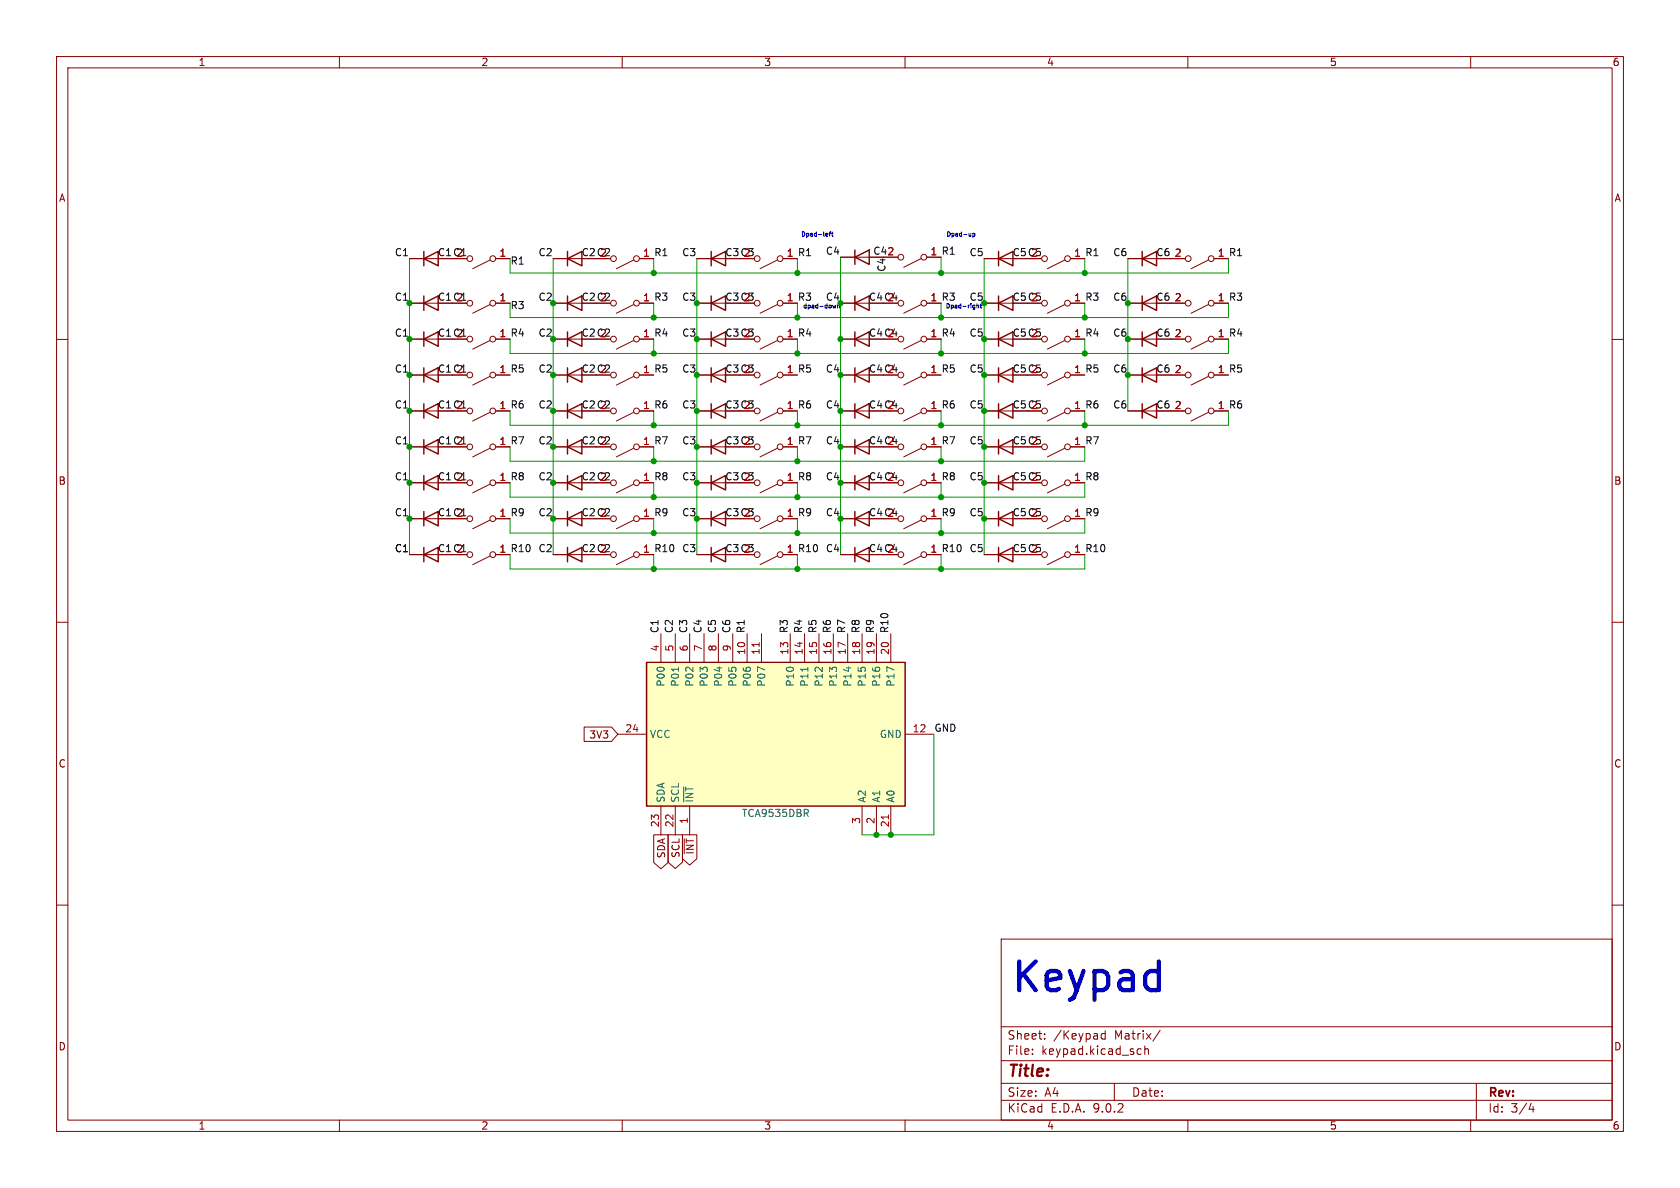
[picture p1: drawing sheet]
<svg xmlns="http://www.w3.org/2000/svg" width="297mm" height="210mm" viewBox="0 0 297 210" stroke-linecap="round" stroke-linejoin="round" font-family="sans-serif">
<g fill="none" stroke="#840000" stroke-width=".18">
<path d="M10 10h277v190h-277zM12 12h273v186h-273zM60 10v2M110 10v2M160 10v2M210 10v2M260 10v2M97.8 59.9h5.1M97.8 45.7h5.1M97.8 53.6h5.1M112 53.8l-3 1.6M112 46l-3 1.5"/>
<path d="M113 59.9h2.6M113 45.7h2.6M113 53.6h2.6M156.2 45.5h2.5M162.8 45.7l-3 1.5M162.8 53.8l-3 1.6M163.8 53.6h2.6M163.8 45.5h2.6M188.2 46l-3 1.5M188.2 53.8l-3 1.6M189.2 45.7h2.6M189.2 53.6h2.6"/>
<path d="M10 60h2M72.4 72.6h5.1M72.4 79h5.1M97.8 66.3h5.1M97.8 72.6h5.1M97.8 79h5.1M112 72.9l-3 1.5M112 79.2l-3 1.6M112 60.2l-3 1.5M112 66.5l-3 1.6M113 66.3h2.6M113 72.6h2.6"/>
<path d="M113 79h2.6M123.2 66.3h5.1M123.2 79h5.1M148.6 79h5.1M162.8 66.5l-3 1.6M162.8 72.9l-3 1.5M163.8 66.3h2.6M163.8 72.6h2.6M174 72.6h5.1M174 79h5.1M188.2 66.5l-3 1.6M188.2 72.9l-3 1.5"/>
<path d="M188.2 79.2l-3 1.6M189.2 66.3h2.6M189.2 72.6h2.6M189.2 79h2.6M285 60h2M97.8 91.7h5.1M97.8 85.3h5.1M97.8 98h5.1M112 91.9l-3 1.6M112 85.6l-3 1.5M112 98.3l-3 1.5M113 91.7h2.6"/>
<path d="M113 85.3h2.6M113 98h2.6M123.2 85.3h5.1M137.4 85.6l-3 1.5M138.4 85.3h2.6M174 91.7h5.1M174 85.3h5.1M174 98h5.1M188.2 85.6l-3 1.5M188.2 91.9l-3 1.6M188.2 98.3l-3 1.5M189.2 91.7h2.6"/>
<path d="M189.2 85.3h2.6M189.2 98h2.6M10 110h2M285 110h2M10 160h2M177 166h108v32h-108zM285 160h2M60 198v2M110 198v2M160 198v2M177 194.5h108M177 191.5h108"/>
<path d="M177 187.5h108M177 181.5h108M182.5 186.3v.1M182.5 185.5v.1M184.7 183.6v.1M184.7 182.8v.1M195.4 182.2v1.5M195.4 182.8l-.4-.1-.3 .3v.4l.1 .2h.6M197 191.5v3M201.2 186.3h.5M201.2 185.5h.5M202.4 185.5l.2-.1 .4 .1v.9"/>
<path d="M202.4 184.9v1.5M205.1 182.1l-1.3 2M210 198v2M260 198v2M261 191.5v6.5M270.7 195l-.4 1.1h.9M271 195.6v1"/>
<circle cx="108.5" cy="45.7" r=".51"/>
<circle cx="108.5" cy="53.6" r=".51"/>
<circle cx="108.5" cy="59.9" r=".51"/>
<circle cx="112.5" cy="53.6" r=".51"/>
<circle cx="112.5" cy="45.7" r=".51"/>
<circle cx="112.5" cy="59.9" r=".51"/>
<circle cx="159.3" cy="45.5" r=".51"/>
<circle cx="159.3" cy="53.6" r=".51"/>
<circle cx="163.3" cy="45.5" r=".51"/>
<circle cx="163.3" cy="53.6" r=".51"/>
<circle cx="184.7" cy="53.6" r=".51"/>
<circle cx="184.7" cy="45.7" r=".51"/>
<circle cx="188.7" cy="45.7" r=".51"/>
<circle cx="188.7" cy="53.6" r=".51"/>
<circle cx="108.5" cy="72.6" r=".51"/>
<circle cx="108.5" cy="66.3" r=".51"/>
<circle cx="108.5" cy="79" r=".51"/>
<circle cx="112.5" cy="72.6" r=".51"/>
<circle cx="112.5" cy="79" r=".51"/>
<circle cx="112.5" cy="66.3" r=".51"/>
<circle cx="159.3" cy="66.3" r=".51"/>
<circle cx="159.3" cy="72.6" r=".51"/>
<circle cx="163.3" cy="66.3" r=".51"/>
<circle cx="163.3" cy="72.6" r=".51"/>
<circle cx="184.7" cy="66.3" r=".51"/>
<circle cx="184.7" cy="72.6" r=".51"/>
<circle cx="184.7" cy="79" r=".51"/>
<circle cx="188.7" cy="66.3" r=".51"/>
<circle cx="188.7" cy="72.6" r=".51"/>
<circle cx="188.7" cy="79" r=".51"/>
<circle cx="108.5" cy="98" r=".51"/>
<circle cx="108.5" cy="91.7" r=".51"/>
<circle cx="108.5" cy="85.3" r=".51"/>
<circle cx="112.5" cy="98" r=".51"/>
<circle cx="112.5" cy="85.3" r=".51"/>
<circle cx="112.5" cy="91.7" r=".51"/>
<circle cx="133.9" cy="85.3" r=".51"/>
<circle cx="137.9" cy="85.3" r=".51"/>
<circle cx="184.7" cy="91.7" r=".51"/>
<circle cx="184.7" cy="85.3" r=".51"/>
<circle cx="184.7" cy="98" r=".51"/>
<circle cx="188.7" cy="98" r=".51"/>
<circle cx="188.7" cy="91.7" r=".51"/>
<circle cx="188.7" cy="85.3" r=".51"/>
</g>
<g fill="none" stroke="#840000" stroke-width=".25">
<path d="M100.3 45.7l2.6-1.2v2.5zM100.3 53.6l2.6-1.3v2.6zM100.3 59.9l2.6-1.2v2.5zM100.3 44.5v2.5M100.3 52.3v2.6M100.3 58.7v2.5M74.9 79l2.6-1.3v2.6zM74.9 72.6l2.6-1.2v2.5zM74.9 71.4v2.5M74.9 77.7v2.6M100.3 79l2.6-1.3v2.6zM100.3 66.3l2.6-1.3v2.6z"/>
<path d="M100.3 72.6l2.6-1.2v2.5zM100.3 65v2.6M100.3 71.4v2.5M100.3 77.7v2.6M125.7 79l2.6-1.3v2.6zM125.7 66.3l2.6-1.3v2.6zM125.7 65v2.6M125.7 77.7v2.6M151.1 79l2.6-1.3v2.6zM151.1 77.7v2.6M176.5 72.6l2.6-1.2v2.5zM176.5 79l2.6-1.3v2.6z"/>
<path d="M176.5 71.4v2.5M176.5 77.7v2.6M100.3 91.7l2.6-1.3v2.6zM100.3 85.3l2.6-1.2v2.5zM100.3 98l2.6-1.2v2.5zM100.3 84.1v2.5M100.3 90.4v2.6M100.3 96.8v2.5M125.7 85.3l2.6-1.2v2.5zM125.7 84.1v2.5M176.5 85.3l2.6-1.2v2.5zM176.5 91.7l2.6-1.3v2.6z"/>
<path d="M176.5 98l2.6-1.2v2.5zM176.5 84.1v2.5M176.5 90.4v2.6M176.5 96.8v2.5"/>
</g>
<path d="M114.3 117.1h45.7v25.4h-45.7z" fill="#ffffc2"/>
<g fill="none" stroke="#840000" stroke-width=".25">
<path d="M74.9 59.9l2.6-1.2v2.5zM74.9 45.7l2.6-1.2v2.5zM74.9 53.6l2.6-1.3v2.6zM74.9 44.5v2.5M74.9 52.3v2.6M74.9 58.7v2.5M125.7 53.6l2.6-1.3v2.6zM125.7 45.7l2.6-1.2v2.5zM125.7 59.9l2.6-1.2v2.5zM125.7 44.5v2.5M125.7 52.3v2.6M125.7 58.7v2.5"/>
<path d="M151.1 45.5l2.6-1.3v2.5zM151.1 53.6l2.6-1.3v2.6zM151.1 59.9l2.6-1.2v2.5zM151.1 44.2v2.5M151.1 52.3v2.6M151.1 58.7v2.5M176.5 53.6l2.6-1.3v2.6zM176.5 59.9l2.6-1.2v2.5zM176.5 45.7l2.6-1.2v2.5zM176.5 44.5v2.5M176.5 52.3v2.6M176.5 58.7v2.5"/>
<path d="M201.9 53.6l2.6-1.3v2.6zM201.9 45.7l2.6-1.2v2.5zM201.9 59.9l2.6-1.2v2.5zM201.9 44.5v2.5M201.9 52.3v2.6M201.9 58.7v2.5M74.9 66.3l2.6-1.3v2.6zM74.9 65v2.6M125.7 72.6l2.6-1.2v2.5zM125.7 71.4v2.5M151.1 72.6l2.6-1.2v2.5zM151.1 66.3l2.6-1.3v2.6z"/>
<path d="M151.1 65v2.6M151.1 71.4v2.5M176.5 66.3l2.6-1.3v2.6zM176.5 65v2.6M201.9 72.6l2.6-1.2v2.5zM201.9 66.3l2.6-1.3v2.6zM201.9 65v2.6M201.9 71.4v2.5M74.9 91.7l2.6-1.3v2.6zM74.9 98l2.6-1.2v2.5zM74.9 85.3l2.6-1.2v2.5zM74.9 84.1v2.5"/>
<path d="M74.9 90.4v2.6M74.9 96.8v2.5M125.7 91.7l2.6-1.3v2.6zM125.7 98l2.6-1.2v2.5zM125.7 90.4v2.6M125.7 96.8v2.5M151.1 85.3l2.6-1.2v2.5zM151.1 91.7l2.6-1.3v2.6zM151.1 98l2.6-1.2v2.5zM151.1 84.1v2.5M151.1 90.4v2.6M151.1 96.8v2.5"/>
<path d="M114.3 117.1h45.7v25.4h-45.7z"/>
</g>
<g fill="none" stroke="#840000" stroke-width=".18">
<path d="M72.4 59.9h5.1M72.4 53.6h5.1M72.4 45.7h5.1M80 59.9h2.5M80 53.6h2.5M80 45.7h2.5M86.6 46l-3 1.5M86.6 53.8l-3 1.6M87.6 59.9h2.6M87.6 53.6h2.6M87.6 45.7h2.6M97.8 59.9h2.5"/>
<path d="M97.8 53.6h2.5M97.8 45.7h2.5M113 59.9h2.6M113 53.6h2.6M113 45.7h2.6M123.2 59.9h5.1M123.2 53.6h5.1M123.2 45.7h5.1M137.4 53.8l-3 1.6M137.4 46l-3 1.5M138.4 59.9h2.6M138.4 53.6h2.6"/>
<path d="M138.4 45.7h2.6M148.6 59.9h5.1M148.6 53.6h5.1M148.6 45.5h10.1M163.8 59.9h2.6M163.8 53.6h2.6M163.8 45.5h2.6M174 59.9h5.1M174 53.6h5.1M174 45.7h5.1M189.2 59.9h2.6M189.2 53.6h2.6"/>
<path d="M189.2 45.7h2.6M199.4 59.9h5.1M199.4 53.6h5.1M199.4 45.7h5.1M207 59.9h2.5M207 53.6h2.5M207 45.7h2.5M213.6 46l-3 1.5M213.6 53.8l-3 1.6M214.6 59.9h2.6M214.6 53.6h2.6M214.6 45.7h2.6"/>
<path d="M72.4 72.6h2.5M72.4 79h2.5M72.4 66.3h5.1M80 72.6h2.5M80 79h2.5M80 66.3h2.5M86.6 79.2l-3 1.6M86.6 72.9l-3 1.5M86.6 60.2l-3 1.5M86.6 66.5l-3 1.6M87.6 72.6h2.6M87.6 79h2.6"/>
<path d="M87.6 66.3h2.6M97.8 72.6h2.5M97.8 79h2.5M97.8 66.3h2.5M113 72.6h2.6M113 79h2.6M113 66.3h2.6M123.2 72.6h5.1M123.2 79h2.5M123.2 66.3h2.5M137.4 72.9l-3 1.5M137.4 66.5l-3 1.6"/>
<path d="M137.4 79.2l-3 1.6M137.4 60.2l-3 1.5M138.4 72.6h2.6M138.4 79h2.6M138.4 66.3h2.6M148.6 72.6h5.1M148.6 79h2.5M148.6 66.3h5.1M162.8 60.2l-3 1.5M162.8 79.2l-3 1.6M163.8 72.6h2.6M163.8 79h2.6"/>
<path d="M163.8 66.3h2.6M174 72.6h2.5M174 79h2.5M174 66.3h5.1M188.2 60.2l-3 1.5M189.2 72.6h2.6M189.2 79h2.6M189.2 66.3h2.6M199.4 72.6h5.1M199.4 66.3h5.1M207 72.6h2.5M207 66.3h2.5"/>
<path d="M213.6 66.5l-3 1.6M213.6 72.9l-3 1.5M213.6 60.2l-3 1.5M214.6 72.6h2.6M214.6 66.3h2.6M72.4 85.3h5.1M72.4 91.7h5.1M72.4 98h5.1M80 85.3h2.5M80 91.7h2.5M80 98h2.5M86.6 91.9l-3 1.6"/>
<path d="M86.6 98.3l-3 1.5M86.6 85.6l-3 1.5M87.6 85.3h2.6M87.6 91.7h2.6M87.6 98h2.6M97.8 85.3h2.5M97.8 91.7h2.5M97.8 98h2.5M113 85.3h2.6M113 91.7h2.6M113 98h2.6M123.2 85.3h2.5"/>
<path d="M123.2 91.7h5.1M123.2 98h5.1M137.4 98.3l-3 1.5M137.4 91.9l-3 1.6M138.4 85.3h2.6M138.4 91.7h2.6M138.4 98h2.6M148.6 85.3h5.1M148.6 91.7h5.1M148.6 98h5.1M162.8 85.6l-3 1.5M162.8 91.9l-3 1.6"/>
<path d="M162.8 98.3l-3 1.5M163.8 85.3h2.6M163.8 91.7h2.6M163.8 98h2.6M174 85.3h2.5M174 91.7h2.5M174 98h2.5M189.2 85.3h2.6M189.2 91.7h2.6M189.2 98h2.6M116.8 112v5.1M119.4 112v5.1"/>
<path d="M121.9 112v5.1M124.5 112v5.1M127 112v5.1M129.5 112v5.1M132.1 112v5.1M134.6 112v5.1M139.7 112v5.1M142.2 112v5.1M144.8 112v5.1M147.3 112v5.1M149.9 112v5.1M152.4 112v5.1"/>
<path d="M154.9 112v5.1M157.5 112v5.1M103.3 128.5h4.8l1.1 1.3-1.1 1.3h-4.8zM109.2 129.8h5.1M160 129.8h5.1M115.6 147.6h2.5v4.9l-1.3 1.1-1.2-1.1zM116.8 142.5v5.1M118.1 147.6h2.6v4.8l-1.3 1.1-1.3-1.1zM119.4 142.5v5.1M120.6 147.6h2.6v4.2l-1.3 1.1-1.3-1.1zM121.9 142.5v5.1M152.4 142.5v5.1"/>
<path d="M154.9 142.5v5.1M157.5 142.5v5.1"/>
<circle cx="83.1" cy="53.6" r=".51"/>
<circle cx="83.1" cy="45.7" r=".51"/>
<circle cx="83.1" cy="59.9" r=".51"/>
<circle cx="87.1" cy="53.6" r=".51"/>
<circle cx="87.1" cy="45.7" r=".51"/>
<circle cx="87.1" cy="59.9" r=".51"/>
<circle cx="133.9" cy="59.9" r=".51"/>
<circle cx="133.9" cy="53.6" r=".51"/>
<circle cx="133.9" cy="45.7" r=".51"/>
<circle cx="137.9" cy="53.6" r=".51"/>
<circle cx="137.9" cy="45.7" r=".51"/>
<circle cx="137.9" cy="59.9" r=".51"/>
<circle cx="159.3" cy="59.9" r=".51"/>
<circle cx="163.3" cy="59.9" r=".51"/>
<circle cx="184.7" cy="59.9" r=".51"/>
<circle cx="188.7" cy="59.9" r=".51"/>
<circle cx="210.1" cy="53.6" r=".51"/>
<circle cx="210.1" cy="59.9" r=".51"/>
<circle cx="210.1" cy="45.7" r=".51"/>
<circle cx="214.1" cy="53.6" r=".51"/>
<circle cx="214.1" cy="45.7" r=".51"/>
<circle cx="214.1" cy="59.9" r=".51"/>
<circle cx="83.1" cy="66.3" r=".51"/>
<circle cx="83.1" cy="72.6" r=".51"/>
<circle cx="83.1" cy="79" r=".51"/>
<circle cx="87.1" cy="79" r=".51"/>
<circle cx="87.1" cy="66.3" r=".51"/>
<circle cx="87.1" cy="72.6" r=".51"/>
<circle cx="133.9" cy="79" r=".51"/>
<circle cx="133.9" cy="72.6" r=".51"/>
<circle cx="133.9" cy="66.3" r=".51"/>
<circle cx="137.9" cy="79" r=".51"/>
<circle cx="137.9" cy="66.3" r=".51"/>
<circle cx="137.9" cy="72.6" r=".51"/>
<circle cx="159.3" cy="79" r=".51"/>
<circle cx="163.3" cy="79" r=".51"/>
<circle cx="210.1" cy="66.3" r=".51"/>
<circle cx="210.1" cy="72.6" r=".51"/>
<circle cx="214.1" cy="66.3" r=".51"/>
<circle cx="214.1" cy="72.6" r=".51"/>
<circle cx="83.1" cy="91.7" r=".51"/>
<circle cx="83.1" cy="98" r=".51"/>
<circle cx="83.1" cy="85.3" r=".51"/>
<circle cx="87.1" cy="91.7" r=".51"/>
<circle cx="87.1" cy="85.3" r=".51"/>
<circle cx="87.1" cy="98" r=".51"/>
<circle cx="133.9" cy="91.7" r=".51"/>
<circle cx="133.9" cy="98" r=".51"/>
<circle cx="137.9" cy="98" r=".51"/>
<circle cx="137.9" cy="91.7" r=".51"/>
<circle cx="159.3" cy="98" r=".51"/>
<circle cx="159.3" cy="85.3" r=".51"/>
<circle cx="159.3" cy="91.7" r=".51"/>
<circle cx="163.3" cy="91.7" r=".51"/>
<circle cx="163.3" cy="98" r=".51"/>
<circle cx="163.3" cy="85.3" r=".51"/>
</g>
<path d="M134.2 113.6v.7M157.1 144.1v.7" fill="none" stroke="#a90000" stroke-width=".18"/>
<path d="M120 117.9v.8M142.8 117.9v.8M142.5 143.7l.4 .6M142.8 143.1l.1 .2-.1 .4" fill="none" stroke="#006464" stroke-width=".18"/>
<g fill="none" stroke="#009600" stroke-width=".18">
<path d="M72.4 45.7v52.3M90.2 53.6v2.5h127v-2.5M90.2 59.9v2.6h127v-2.6M90.2 45.7v2.6h127v-2.6M97.8 45.7v52.3M115.6 45.7v2.6M115.6 53.6v2.5M115.6 59.9v2.6M123.2 45.7v52.3M141 45.7v2.6M141 53.6v2.5M141 59.9v2.6"/>
<path d="M148.6 45.5v52.5M166.4 45.5v2.8M166.4 53.6v2.5M166.4 59.9v2.6M174 45.7v52.3M191.8 45.7v2.6M191.8 53.6v2.5M191.8 59.9v2.6M199.4 45.7v26.9M90.2 72.6v2.6h127v-2.6M90.2 79v2.5h101.6v-2.5M115.6 72.6v2.6"/>
<path d="M115.6 79v2.5M141 72.6v2.6M141 79v2.5M166.4 72.6v2.6M166.4 79v2.5M191.8 72.6v2.6M90.2 85.3v2.6h101.6v-2.6M90.2 91.7v2.5h101.6v-2.5M90.2 98v2.6h101.6v-2.6M115.6 85.3v2.6M115.6 91.7v2.5M115.6 98v2.6"/>
<path d="M141 85.3v2.6M141 91.7v2.5M141 98v2.6M166.4 85.3v2.6M166.4 91.7v2.5M166.4 98v2.6M165.1 129.8v17.8h-12.7"/>
</g>
<g fill="none" stroke="#0000c2" stroke-width=".18">
<path d="M146.1 41.2l.2 .1 .1 .1-.4 .1M146.3 41.7l-.2 .1M146.6 41.2h.3M146.9 41l-.2 .1v.7M147 41.2h.3M147.1 41v.6l.2 .2M147.8 53.9l-.2 .6-.1-.4-.2 .4M148.1 53.9v.6M148.1 54h.3v.5M171.6 41.2v.6M171.6 41.7h.1M172 41.3l.2-.1 .2 .2-.1 .3h-.3"/>
<path d="M172 41.2v.8M172.7 54h.3v.5M172.7 53.7v.8M173.3 53.9h.3M173.4 53.7v.6l.2 .2"/>
</g>
<g fill="#009600" stroke="#009600" stroke-width=".18">
<circle cx="199.4" cy="59.9" r=".46"/>
<circle cx="199.4" cy="66.3" r=".46"/>
<circle cx="174" cy="66.3" r=".46"/>
<circle cx="166.4" cy="56.1" r=".46"/>
<circle cx="166.4" cy="48.3" r=".46"/>
<circle cx="191.8" cy="62.5" r=".46"/>
<circle cx="191.8" cy="48.3" r=".46"/>
<circle cx="191.8" cy="56.1" r=".46"/>
<circle cx="174" cy="53.6" r=".46"/>
<circle cx="166.4" cy="62.5" r=".46"/>
<circle cx="174" cy="59.9" r=".46"/>
<circle cx="199.4" cy="53.6" r=".46"/>
<circle cx="148.6" cy="79" r=".46"/>
<circle cx="141" cy="81.5" r=".46"/>
<circle cx="141" cy="87.9" r=".46"/>
<circle cx="166.4" cy="87.9" r=".46"/>
<circle cx="141" cy="75.2" r=".46"/>
<circle cx="148.6" cy="72.6" r=".46"/>
<circle cx="174" cy="79" r=".46"/>
<circle cx="174" cy="85.3" r=".46"/>
<circle cx="174" cy="72.6" r=".46"/>
<circle cx="148.6" cy="85.3" r=".46"/>
<circle cx="141" cy="94.2" r=".46"/>
<circle cx="166.4" cy="94.2" r=".46"/>
<circle cx="148.6" cy="91.7" r=".46"/>
<circle cx="166.4" cy="75.2" r=".46"/>
<circle cx="166.4" cy="81.5" r=".46"/>
<circle cx="191.8" cy="75.2" r=".46"/>
<circle cx="174" cy="91.7" r=".46"/>
<circle cx="157.5" cy="147.6" r=".46"/>
<circle cx="166.4" cy="100.6" r=".46"/>
<circle cx="148.6" cy="53.6" r=".46"/>
<circle cx="141" cy="48.3" r=".46"/>
<circle cx="154.9" cy="147.6" r=".46"/>
<circle cx="141" cy="100.6" r=".46"/>
<circle cx="148.6" cy="66.3" r=".46"/>
<circle cx="141" cy="56.1" r=".46"/>
<circle cx="148.6" cy="59.9" r=".46"/>
<circle cx="141" cy="62.5" r=".46"/>
<circle cx="115.6" cy="56.1" r=".46"/>
<circle cx="115.6" cy="48.3" r=".46"/>
<circle cx="115.6" cy="62.5" r=".46"/>
<circle cx="123.2" cy="59.9" r=".46"/>
<circle cx="123.2" cy="66.3" r=".46"/>
<circle cx="115.6" cy="100.6" r=".46"/>
<circle cx="123.2" cy="91.7" r=".46"/>
<circle cx="115.6" cy="94.2" r=".46"/>
<circle cx="123.2" cy="85.3" r=".46"/>
<circle cx="115.6" cy="81.5" r=".46"/>
<circle cx="115.6" cy="87.9" r=".46"/>
<circle cx="97.8" cy="91.7" r=".46"/>
<circle cx="97.8" cy="79" r=".46"/>
<circle cx="97.8" cy="85.3" r=".46"/>
<circle cx="123.2" cy="53.6" r=".46"/>
<circle cx="97.8" cy="53.6" r=".46"/>
<circle cx="97.8" cy="59.9" r=".46"/>
<circle cx="72.4" cy="79" r=".46"/>
<circle cx="72.4" cy="85.3" r=".46"/>
<circle cx="72.4" cy="91.7" r=".46"/>
<circle cx="97.8" cy="72.6" r=".46"/>
<circle cx="97.8" cy="66.3" r=".46"/>
<circle cx="115.6" cy="75.2" r=".46"/>
<circle cx="123.2" cy="72.6" r=".46"/>
<circle cx="123.2" cy="79" r=".46"/>
<circle cx="72.4" cy="66.3" r=".46"/>
<circle cx="72.4" cy="59.9" r=".46"/>
<circle cx="72.4" cy="72.6" r=".46"/>
<circle cx="72.4" cy="53.6" r=".46"/>
</g>
<text font-size="7.1" fill="#0000c2" x="178.4" y="176.4">Keypad</text>
<text font-size="2.8" fill="#840000" x="178" y="190.9">Title:</text>
<g font-size="2.1" fill="#840000">
<text x="178" y="184">Sheet:</text>
<text x="186.2" y="184">/Keypad</text>
<text x="197.1" y="184">Matrix/</text>
<text x="178" y="186.7">File:</text>
<text x="184.1" y="186.7">keypad.kicad_sch</text>
<text x="178" y="196.9">KiCad</text>
<text x="178" y="194.1">Size:</text>
<text x="184.7" y="194.1">A4</text>
<text x="185.7" y="196.9">E.D.A.</text>
<text x="193.3" y="196.9">9.0.2</text>
<text x="200" y="194.1">Date:</text>
<text x="263" y="194.3">Rev:</text>
<text x="263" y="196.9">Id:</text>
<text x="267.1" y="196.9">3/4</text>
</g>
<g font-size="1.8" fill="#840000">
<text x="35" y="11.9">1</text>
<text x="85" y="11.9">2</text>
<text x="135" y="11.9">3</text>
<text x="185" y="11.9">4</text>
<text x="235" y="11.9">5</text>
<text x="285" y="11.9">6</text>
<text x="10.3" y="35.9">A</text>
<text x="285.3" y="35.9">A</text>
<text x="77.3" y="45.4">C1 C1</text>
<text x="102.7" y="45.4">C2 C2</text>
<text x="128.1" y="45.4">C3 C3</text>
<text x="178.9" y="45.4">C5 C5</text>
<text x="204.3" y="45.4">C6</text>
<text x="77.3" y="53.2">C1 C1</text>
<text x="102.7" y="53.2">C2 C2</text>
<text x="128.1" y="53.2">C3 C3</text>
<text x="153.5" y="53.2">C4 C4</text>
<text x="178.9" y="53.2">C5 C5</text>
<text x="204.3" y="53.2">C6</text>
<text x="77.3" y="59.6">C1 C1</text>
<text x="102.7" y="59.6">C2 C2</text>
<text x="128.1" y="59.6">C3 C3</text>
<text x="153.5" y="59.6">C4 C4</text>
<text x="178.9" y="59.6">C5 C5</text>
<text x="204.3" y="59.6">C6</text>
<text x="77.3" y="65.9">C1 C1</text>
<text x="102.7" y="65.9">C2 C2</text>
<text x="128.1" y="65.9">C3 C3</text>
<text x="153.5" y="65.9">C4 C4</text>
<text x="178.9" y="65.9">C5 C5</text>
<text x="204.3" y="65.9">C6</text>
<text x="77.3" y="72.3">C1 C1</text>
<text x="102.7" y="72.3">C2 C2</text>
<text x="128.1" y="72.3">C3 C3</text>
<text x="153.5" y="72.3">C4 C4</text>
<text x="178.9" y="72.3">C5 C5</text>
<text x="204.3" y="72.3">C6</text>
<text x="77.3" y="78.6">C1 C1</text>
<text x="102.7" y="78.6">C2 C2</text>
<text x="128.1" y="78.6">C3 C3</text>
<text x="153.5" y="78.6">C4 C4</text>
<text x="178.9" y="78.6">C5 C5</text>
<text x="10.3" y="85.9">B</text>
<text x="77.3" y="85">C1 C1</text>
<text x="102.7" y="85">C2 C2</text>
<text x="128.1" y="85">C3 C3</text>
<text x="153.5" y="85">C4 C4</text>
<text x="178.9" y="85">C5 C5</text>
<text x="285.3" y="85.9">B</text>
<text x="77.3" y="91.3">C1 C1</text>
<text x="102.7" y="91.3">C2 C2</text>
<text x="128.1" y="91.3">C3 C3</text>
<text x="153.5" y="91.3">C4 C4</text>
<text x="178.9" y="91.3">C5 C5</text>
<text x="77.3" y="97.7">C1 C1</text>
<text x="102.7" y="97.7">C2 C2</text>
<text x="128.1" y="97.7">C3 C3</text>
<text x="153.5" y="97.7">C4 C4</text>
<text x="178.9" y="97.7">C5 C5</text>
<text x="104.1" y="130.7">3V3</text>
<text x="10.3" y="135.9">C</text>
<text x="285.3" y="135.9">C</text>
<text x="117.8" y="151.8" transform="rotate(-90 117.8 151.8)">SDA</text>
<text x="120.3" y="151.8" transform="rotate(-90 120.3 151.8)">SCL</text>
<text x="122.9" y="151.2" transform="rotate(-90 122.9 151.2)">~{INT}</text>
<text x="10.3" y="185.9">D</text>
<text x="285.3" y="185.9">D</text>
<text x="35" y="199.9">1</text>
<text x="85" y="199.9">2</text>
<text x="135" y="199.9">3</text>
<text x="185" y="199.9">4</text>
<text x="235" y="199.9">5</text>
<text x="285" y="199.9">6</text>
</g>
<g font-size="1.8" fill="#0f0f0f">
<text x="69.7" y="45.4">C1</text>
<text x="90.2" y="47.1">R1</text>
<text x="95.1" y="45.4">C2</text>
<text x="113.6" y="45.5">1 R1</text>
<text x="120.5" y="45.4">C3</text>
<text x="139" y="45.5">1 R1</text>
<text x="145.9" y="45.1">C4</text>
<text x="154.3" y="45.1">C42</text>
<text x="164.4" y="45.2">1 R1</text>
<text x="171.3" y="45.4">C5</text>
<text x="189.8" y="45.5">1 R1</text>
<text x="196.7" y="45.4">C6</text>
<text x="215.2" y="45.5">1 R1</text>
<text x="69.7" y="53.2">C1</text>
<text x="95.1" y="53.2">C2</text>
<text x="113.6" y="53.3">1 R3</text>
<text x="120.5" y="53.2">C3</text>
<text x="139" y="53.3">1 R3</text>
<text x="145.9" y="53.2">C4</text>
<text x="156.6" y="48.1" transform="rotate(-90 156.6 48.1)">C4</text>
<text x="164.4" y="53.3">1 R3</text>
<text x="189.8" y="53.3">1 R3</text>
<text x="196.7" y="53.2">C6</text>
<text x="215.2" y="53.3">1 R3</text>
<text x="69.7" y="59.6">C1</text>
<text x="88.2" y="59.7">1 R4</text>
<text x="90.2" y="55">R3</text>
<text x="95.1" y="59.6">C2</text>
<text x="113.6" y="59.7">1 R4</text>
<text x="120.5" y="59.6">C3</text>
<text x="139" y="59.7">1 R4</text>
<text x="164.4" y="59.7">1 R4</text>
<text x="171.3" y="59.6">C5</text>
<text x="189.8" y="59.7">1 R4</text>
<text x="196.7" y="59.6">C6</text>
<text x="215.2" y="59.7">1 R4</text>
<text x="69.7" y="65.9">C1</text>
<text x="95.1" y="65.9">C2</text>
<text x="120.5" y="65.9">C3</text>
<text x="145.9" y="65.9">C4</text>
<text x="171.3" y="65.9">C5</text>
<text x="196.7" y="65.9">C6</text>
<text x="88.2" y="66">1 R5</text>
<text x="113.6" y="66">1 R5</text>
<text x="139" y="66">1 R5</text>
<text x="164.4" y="66">1 R5</text>
<text x="189.8" y="66">1 R5</text>
<text x="215.2" y="66">1 R5</text>
<text x="69.7" y="72.3">C1</text>
<text x="88.2" y="72.4">1 R6</text>
<text x="95.1" y="72.3">C2</text>
<text x="113.6" y="72.4">1 R6</text>
<text x="120.5" y="72.3">C3</text>
<text x="139" y="72.4">1 R6</text>
<text x="145.9" y="72.3">C4</text>
<text x="164.4" y="72.4">1 R6</text>
<text x="171.3" y="72.3">C5</text>
<text x="189.8" y="72.4">1 R6</text>
<text x="196.7" y="72.3">C6</text>
<text x="215.2" y="72.4">1 R6</text>
<text x="69.7" y="78.6">C1</text>
<text x="88.2" y="78.7">1 R7</text>
<text x="95.1" y="78.6">C2</text>
<text x="113.6" y="78.7">1 R7</text>
<text x="120.5" y="78.6">C3</text>
<text x="139" y="78.7">1 R7</text>
<text x="145.9" y="78.6">C4</text>
<text x="164.4" y="78.7">1 R7</text>
<text x="171.3" y="78.6">C5</text>
<text x="189.8" y="78.7">1 R7</text>
<text x="69.7" y="85">C1</text>
<text x="88.2" y="85.1">1 R8</text>
<text x="95.1" y="85">C2</text>
<text x="113.6" y="85.1">1 R8</text>
<text x="120.5" y="85">C3</text>
<text x="139" y="85.1">1 R8</text>
<text x="145.9" y="85">C4</text>
<text x="164.4" y="85.1">1 R8</text>
<text x="171.3" y="85">C5</text>
<text x="189.8" y="85.1">1 R8</text>
<text x="69.7" y="91.3">C1</text>
<text x="88.2" y="91.4">1 R9</text>
<text x="95.1" y="91.3">C2</text>
<text x="113.6" y="91.4">1 R9</text>
<text x="120.5" y="91.3">C3</text>
<text x="139" y="91.4">1 R9</text>
<text x="145.9" y="91.3">C4</text>
<text x="164.4" y="91.4">1 R9</text>
<text x="171.3" y="91.3">C5</text>
<text x="189.8" y="91.4">1 R9</text>
<text x="69.7" y="97.7">C1</text>
<text x="88.2" y="97.8">1 R10</text>
<text x="95.1" y="97.7">C2</text>
<text x="113.6" y="97.8">1 R10</text>
<text x="120.5" y="97.7">C3</text>
<text x="139" y="97.8">1 R10</text>
<text x="145.9" y="97.7">C4</text>
<text x="164.4" y="97.8">1 R10</text>
<text x="171.3" y="97.7">C5</text>
<text x="189.8" y="97.8">1 R10</text>
<text x="116.5" y="112" transform="rotate(-90 116.5 112)">C1</text>
<text x="119" y="112" transform="rotate(-90 119 112)">C2</text>
<text x="121.6" y="112" transform="rotate(-90 121.6 112)">C3</text>
<text x="124.1" y="112" transform="rotate(-90 124.1 112)">C4</text>
<text x="126.7" y="112" transform="rotate(-90 126.7 112)">C5</text>
<text x="129.2" y="112" transform="rotate(-90 129.2 112)">C6</text>
<text x="131.7" y="112" transform="rotate(-90 131.7 112)">R1</text>
<text x="139.4" y="112" transform="rotate(-90 139.4 112)">R3</text>
<text x="141.9" y="112" transform="rotate(-90 141.9 112)">R4</text>
<text x="144.4" y="112" transform="rotate(-90 144.4 112)">R5</text>
<text x="147" y="112" transform="rotate(-90 147 112)">R6</text>
<text x="149.5" y="112" transform="rotate(-90 149.5 112)">R7</text>
<text x="152.1" y="112" transform="rotate(-90 152.1 112)">R8</text>
<text x="154.6" y="112" transform="rotate(-90 154.6 112)">R9</text>
<text x="157.1" y="112" transform="rotate(-90 157.1 112)">R10</text>
<text x="165.1" y="129.4">GND</text>
</g>
<g font-size="1.8" fill="#a90000">
<text x="80.6" y="45.5">2</text>
<text x="88.2" y="45.5">1</text>
<text x="106" y="45.5">2</text>
<text x="113.6" y="45.5">1</text>
<text x="131.4" y="45.5">2</text>
<text x="139" y="45.5">1</text>
<text x="156.8" y="45.2">2</text>
<text x="164.4" y="45.2">1</text>
<text x="182.2" y="45.5">2</text>
<text x="189.8" y="45.5">1</text>
<text x="207.6" y="45.5">2</text>
<text x="215.2" y="45.5">1</text>
<text x="80.6" y="53.3">2</text>
<text x="88.2" y="53.3">1</text>
<text x="106" y="53.3">2</text>
<text x="113.6" y="53.3">1</text>
<text x="131.4" y="53.3">2</text>
<text x="139" y="53.3">1</text>
<text x="156.8" y="53.3">2</text>
<text x="164.4" y="53.3">1</text>
<text x="182.2" y="53.3">2</text>
<text x="189.8" y="53.3">1</text>
<text x="207.6" y="53.3">2</text>
<text x="215.2" y="53.3">1</text>
<text x="80.6" y="59.7">2</text>
<text x="88.2" y="59.7">1</text>
<text x="106" y="59.7">2</text>
<text x="113.6" y="59.7">1</text>
<text x="131.4" y="59.7">2</text>
<text x="139" y="59.7">1</text>
<text x="156.8" y="59.7">2</text>
<text x="164.4" y="59.7">1</text>
<text x="182.2" y="59.7">2</text>
<text x="189.8" y="59.7">1</text>
<text x="207.6" y="59.7">2</text>
<text x="215.2" y="59.7">1</text>
<text x="80.6" y="66">2</text>
<text x="88.2" y="66">1</text>
<text x="106" y="66">2</text>
<text x="113.6" y="66">1</text>
<text x="131.4" y="66">2</text>
<text x="139" y="66">1</text>
<text x="156.8" y="66">2</text>
<text x="164.4" y="66">1</text>
<text x="182.2" y="66">2</text>
<text x="189.8" y="66">1</text>
<text x="207.6" y="66">2</text>
<text x="215.2" y="66">1</text>
<text x="80.6" y="72.4">2</text>
<text x="88.2" y="72.4">1</text>
<text x="106" y="72.4">2</text>
<text x="113.6" y="72.4">1</text>
<text x="131.4" y="72.4">2</text>
<text x="139" y="72.4">1</text>
<text x="156.8" y="72.4">2</text>
<text x="164.4" y="72.4">1</text>
<text x="182.2" y="72.4">2</text>
<text x="189.8" y="72.4">1</text>
<text x="207.6" y="72.4">2</text>
<text x="215.2" y="72.4">1</text>
<text x="80.6" y="78.7">2</text>
<text x="88.2" y="78.7">1</text>
<text x="106" y="78.7">2</text>
<text x="113.6" y="78.7">1</text>
<text x="131.4" y="78.7">2</text>
<text x="139" y="78.7">1</text>
<text x="156.8" y="78.7">2</text>
<text x="164.4" y="78.7">1</text>
<text x="182.2" y="78.7">2</text>
<text x="189.8" y="78.7">1</text>
<text x="80.6" y="85.1">2</text>
<text x="88.2" y="85.1">1</text>
<text x="106" y="85.1">2</text>
<text x="113.6" y="85.1">1</text>
<text x="131.4" y="85.1">2</text>
<text x="139" y="85.1">1</text>
<text x="156.8" y="85.1">2</text>
<text x="164.4" y="85.1">1</text>
<text x="182.2" y="85.1">2</text>
<text x="189.8" y="85.1">1</text>
<text x="80.6" y="91.4">2</text>
<text x="88.2" y="91.4">1</text>
<text x="106" y="91.4">2</text>
<text x="113.6" y="91.4">1</text>
<text x="131.4" y="91.4">2</text>
<text x="139" y="91.4">1</text>
<text x="156.8" y="91.4">2</text>
<text x="164.4" y="91.4">1</text>
<text x="182.2" y="91.4">2</text>
<text x="189.8" y="91.4">1</text>
<text x="80.6" y="97.8">2</text>
<text x="88.2" y="97.8">1</text>
<text x="106" y="97.8">2</text>
<text x="113.6" y="97.8">1</text>
<text x="131.4" y="97.8">2</text>
<text x="139" y="97.8">1</text>
<text x="156.8" y="97.8">2</text>
<text x="164.4" y="97.8">1</text>
<text x="182.2" y="97.8">2</text>
<text x="189.8" y="97.8">1</text>
<text x="116.6" y="115.3" transform="rotate(-90 116.6 115.3)">4</text>
<text x="119.1" y="115.3" transform="rotate(-90 119.1 115.3)">5</text>
<text x="121.7" y="115.3" transform="rotate(-90 121.7 115.3)">6</text>
<text x="124.2" y="115.3" transform="rotate(-90 124.2 115.3)">7</text>
<text x="126.7" y="115.3" transform="rotate(-90 126.7 115.3)">8</text>
<text x="129.3" y="115.3" transform="rotate(-90 129.3 115.3)">9</text>
<text x="131.8" y="115.9" transform="rotate(-90 131.8 115.9)">10</text>
<text x="134.4" y="115.9" transform="rotate(-90 134.4 115.9)">11</text>
<text x="139.4" y="115.9" transform="rotate(-90 139.4 115.9)">13</text>
<text x="142" y="115.9" transform="rotate(-90 142 115.9)">14</text>
<text x="144.5" y="115.9" transform="rotate(-90 144.5 115.9)">15</text>
<text x="147.1" y="115.9" transform="rotate(-90 147.1 115.9)">16</text>
<text x="149.6" y="115.9" transform="rotate(-90 149.6 115.9)">17</text>
<text x="152.1" y="115.9" transform="rotate(-90 152.1 115.9)">18</text>
<text x="154.7" y="115.9" transform="rotate(-90 154.7 115.9)">19</text>
<text x="157.2" y="115.9" transform="rotate(-90 157.2 115.9)">20</text>
<text x="110.4" y="129.5">24</text>
<text x="161.2" y="129.5">12</text>
<text x="116.6" y="146.3" transform="rotate(-90 116.6 146.3)">23</text>
<text x="119.1" y="146.3" transform="rotate(-90 119.1 146.3)">22</text>
<text x="121.7" y="145.7" transform="rotate(-90 121.7 145.7)">1</text>
<text x="152.1" y="145.7" transform="rotate(-90 152.1 145.7)">3</text>
<text x="154.7" y="145.7" transform="rotate(-90 154.7 145.7)">2</text>
<text x="157.2" y="146.3" transform="rotate(-90 157.2 146.3)">21</text>
</g>
<text font-size="1.8" fill="#0000c2" x="171.3" y="53.2">C5</text>
<g font-size="1.8" fill="#006464">
<text x="117.7" y="121.5" transform="rotate(-90 117.7 121.5)">P00</text>
<text x="120.2" y="121.5" transform="rotate(-90 120.2 121.5)">P01</text>
<text x="122.8" y="121.5" transform="rotate(-90 122.8 121.5)">P02</text>
<text x="125.3" y="121.5" transform="rotate(-90 125.3 121.5)">P03</text>
<text x="127.9" y="121.5" transform="rotate(-90 127.9 121.5)">P04</text>
<text x="130.4" y="121.5" transform="rotate(-90 130.4 121.5)">P05</text>
<text x="132.9" y="121.5" transform="rotate(-90 132.9 121.5)">P06</text>
<text x="135.5" y="121.5" transform="rotate(-90 135.5 121.5)">P07</text>
<text x="140.6" y="121.5" transform="rotate(-90 140.6 121.5)">P10</text>
<text x="143.1" y="121.5" transform="rotate(-90 143.1 121.5)">P11</text>
<text x="145.6" y="121.5" transform="rotate(-90 145.6 121.5)">P12</text>
<text x="148.2" y="121.5" transform="rotate(-90 148.2 121.5)">P13</text>
<text x="150.7" y="121.5" transform="rotate(-90 150.7 121.5)">P14</text>
<text x="153.3" y="121.5" transform="rotate(-90 153.3 121.5)">P15</text>
<text x="155.8" y="121.5" transform="rotate(-90 155.8 121.5)">P16</text>
<text x="158.3" y="121.5" transform="rotate(-90 158.3 121.5)">P17</text>
<text x="114.8" y="130.7">VCC</text>
<text x="155.4" y="130.7">GND</text>
<text x="117.7" y="142" transform="rotate(-90 117.7 142)">SDA</text>
<text x="120.2" y="142" transform="rotate(-90 120.2 142)">SCL</text>
<text x="122.8" y="142" transform="rotate(-90 122.8 142)">~{INT}</text>
<text x="153.3" y="142" transform="rotate(-90 153.3 142)">A2</text>
<text x="155.8" y="142" transform="rotate(-90 155.8 142)">A1</text>
<text x="158.3" y="142" transform="rotate(-90 158.3 142)">A0</text>
<text x="131.1" y="144.6">TCA9535DBR</text>
</g>
<g font-size="1.1" fill="#0000c2">
<text x="141.5" y="42">Dpad-left</text>
<text x="167.2" y="42">Dpad-up</text>
<text x="141.9" y="54.7">dpad-down</text>
<text x="167.1" y="54.7">Dpad-right</text>
</g>
</svg>
